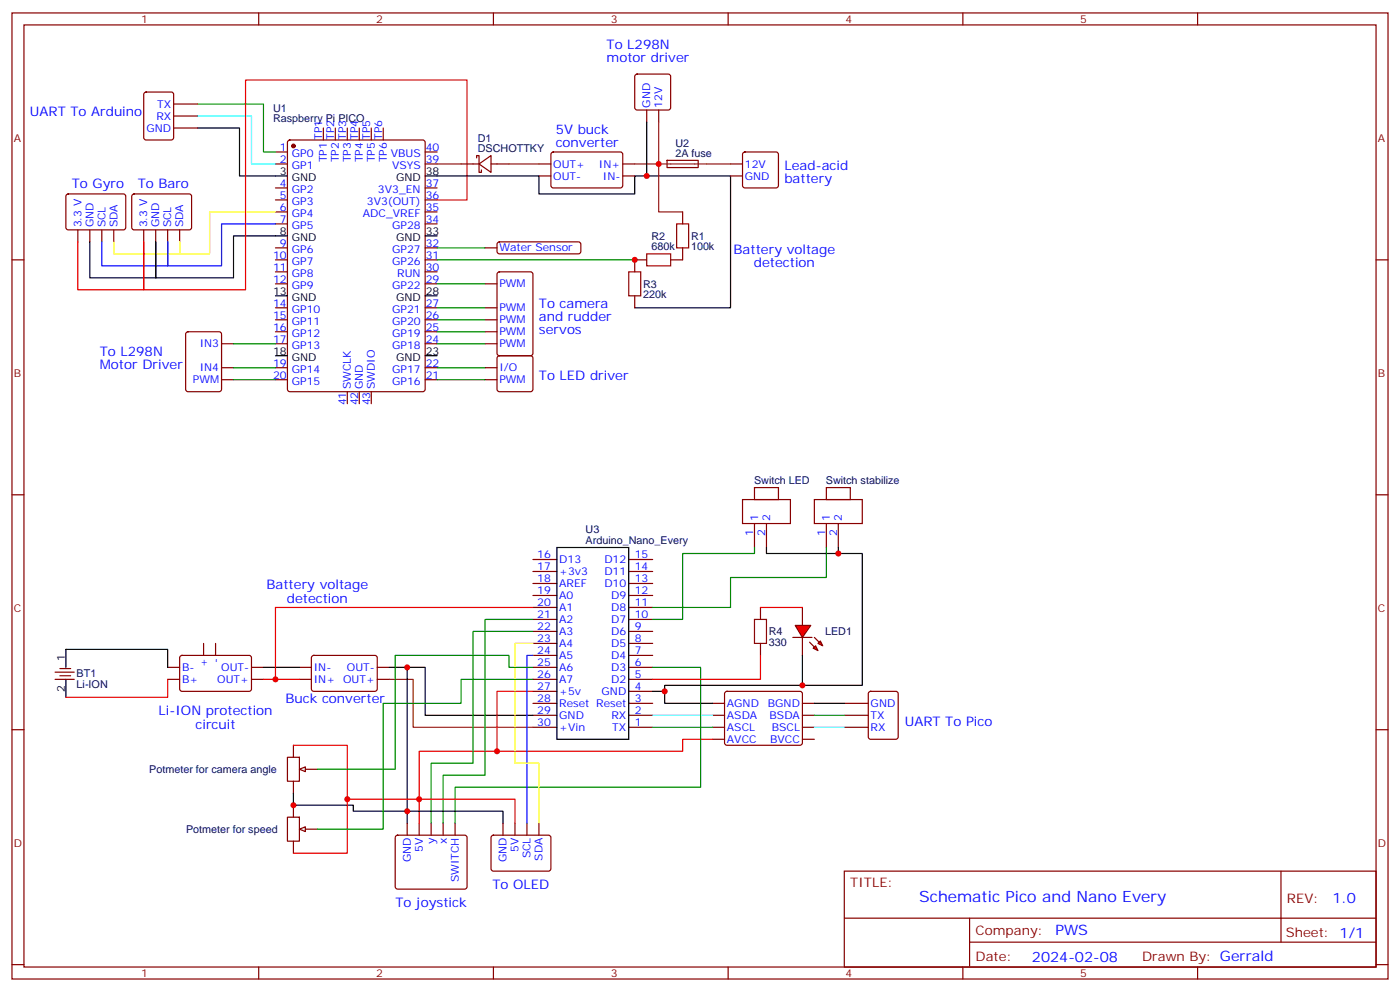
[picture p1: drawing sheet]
<svg xmlns="http://www.w3.org/2000/svg" width="412mm" height="292mm" viewBox="0 0 412 292" stroke-linecap="round" stroke-linejoin="round" font-family="sans-serif">
<g fill="none" stroke="#870000" stroke-width=".35">
<path d="M3.5 3.8h405.4v284.3h-405.4zM7.1 7.3h398.2v277.3h-398.2zM76.2 3.8v3.5M145.3 3.8v3.5M214.5 3.8v3.5M283.6 3.8v3.5M352.8 3.8v3.5M42.6 27.3l.4-.2h7.4l.7 .4 .1 13-.5 .6-7.7 .1-.6-.5-.1-12.9zM51.2 30.6h7M51.2 34.1h7M51.2 37.7h7M95.2 37.7v3.5"/>
<path d="M98.8 37.7v3.5M102.3 37.7v3.5M105.8 37.7v3.5M109.4 37.7v3.5M112.9 37.7v3.5M187.2 22l.5-.2h9.1l.5 .2 .3 .5v9.2l-.3 .5-.5 .2h-9.1l-.5-.2-.2-.5v-9.2zM190.5 32.4v3.5M194 32.4v3.5M19.6 57.3l.5-.2h16.5l.4 .7v9.4l-.7 .5-16.5-.1-.4-.6v-9.2zM39 57.3l.5-.2h16.5l.4 .7v9.4l-.7 .5-16.5-.1-.4-.6v-9.2zM81.1 44.7h3.6M81.1 48.3h3.6"/>
<path d="M81.1 55.3h3.6M81.1 58.8h3.6M84.9 41.4l.5-.2h39.1l.7 .4v73l-.4 .6-39.4 .1-.7-.5v-72.9zM125.2 44.7h3.6M125.2 48.3h3.6M125.2 55.3h3.6M125.2 58.8h3.6M135.8 48.3h5.3M140.4 46.5v-.7h.7v4.9h.7v-.7M141.1 48.3l3.5-2.5v4.9zM144.6 48.3h5.3M158.7 48.3h3.6"/>
<path d="M158.7 51.8h3.6M162.5 44.9l.5-.2 20 .1 .4 .6v9.5l-.7 .4-20-.1-.4-.6v-9.2zM183.4 48.3h3.6M183.4 51.8h3.6M196.5 47.2h9.1l.1 2.1h-9.2zM215.2 48.3h3.5M215.2 51.8h3.5M219 44.9l.4-.2h9.2l.5 .2 .2 .5v9.2l-.2 .5-.5 .2h-9.2l-.5-.2-.2-.5v-9.2zM3.5 76.5h3.6M22.9 67.7v3.5M26.5 67.7v3.5M30 67.7v3.5"/>
<path d="M33.5 67.7v3.5M42.3 67.7v3.5M45.9 67.7v3.5M49.4 67.7v3.5M52.9 67.7v3.5M81.1 76.5h3.6M81.1 62.4h3.6M81.1 65.9h3.6M81.1 73h3.6M125.2 76.5h3.6M125.2 62.4h3.6M125.2 65.9h3.6"/>
<path d="M125.2 73h3.6M142.9 73h3.5M146.6 71.4l.5-.2h23.3l.6 .4 .1 2.4-.2 .5-.5 .2h-23.3l-.5-.2-.2-.5v-2.1zM190.5 76.5h-3.5v3.5M201.1 73v3.5h-3.5M201.1 62.4v3.5M405.3 76.5h3.6M54.9 97.9l.5-.3h9.2l.6 .5 .1 16.5-.5 .6-9.4 .1-.7-.5v-16.4zM81.1 80h3.6M81.1 83.5h3.6M81.1 90.6h3.6M81.1 94.1h3.6"/>
<path d="M81.1 97.6h3.6M125.2 80h3.6M125.2 83.5h3.6M125.2 90.6h3.6M125.2 94.1h3.6M125.2 97.6h3.6M142.9 83.5h3.5M142.9 90.6h3.5M142.9 94.1h3.5M142.9 97.6h3.5M146.6 80.2l.5-.2h9.2l.6 .4 .1 23.6-.5 .6-9.4 .1-.6-.5-.1-23.5zM187 87.1v3.5"/>
<path d="M65.3 101.2h3.5M65.3 108.2h3.5M65.3 111.8h3.5M81.1 101.2h3.6M81.1 108.2h3.6M81.1 111.8h3.6M102.3 115.3v3.5M105.8 115.3v3.5M109.4 115.3v3.5M125.2 101.2h3.6M125.2 108.2h3.6M125.2 111.8h3.6"/>
<path d="M142.9 101.2h3.5M142.9 108.2h3.5M142.9 111.8h3.5M146.6 104.9l.5-.2h9.2l.5 .2 .2 .5v9.2l-.2 .5-.5 .2h-9.2l-.5-.2-.2-.5v-9.2zM3.5 145.6h3.6M405.3 145.6h3.6M157 178.8h7M157 175.3h7M157 171.7h7M157 168.2h7M157 164.7h7M185.2 178.8h7.1"/>
<path d="M185.2 175.3h7.1M185.2 171.7h7.1M185.2 168.2h7.1M185.2 164.7h7.1M16.2 200h5.7M16.2 197.8h5.7M17.6 196.8h3.2M17.6 198.9h3.2M49.4 200h3.5M49.4 196.4h3.5M53.2 193.1l.4-.2 20.1 .1 .4 .6-.1 9.5-.6 .4-20.1-.1-.4-.6v-9.2zM60 189.4v3.5"/>
<path d="M63.5 189.4v3.5M74.1 200h3.5M74.1 196.4h3.5M88.2 200h3.5M88.2 196.4h3.5M92 193.1l.4-.2 18.3 .1 .4 .6v9.5l-.7 .4-18.2-.1-.5-.6v-9.2zM111.1 200h3.6M111.1 196.4h3.6M157 200h7M157 196.4h7M157 192.9h7M157 189.4h7"/>
<path d="M157 185.8h7M157 182.3h7M185.2 200h7.1M185.2 196.4h7.1M185.2 192.9h7.1M185.2 189.4h7.1M185.2 185.8h7.1M185.2 182.3h7.1M3.5 214.8h3.6M86.4 219.4v3.5M157 214.1h7M157 210.5h7"/>
<path d="M157 207h7M157 203.5h7M185.2 214.1h7.1M185.2 210.5h7.1M185.2 207h7.1M185.2 203.5h7.1M209.9 214.1h3.5M209.9 210.5h3.5M209.9 207h3.5M209.9 217.6h3.5M213.7 203.7l.4-.2h21.8l.5 .7-.1 14.7-.6 .5-21.8-.1-.5-.6v-14.5zM236.4 214.1h3.5"/>
<path d="M236.4 210.5h3.5M236.4 207h3.5M236.4 217.6h3.5M248.7 214.1h7.1M248.7 210.5h7.1M248.7 207h7.1M256 203.7l.5-.2h7.4l.6 .4 .1 13-.5 .6-7.6 .1-.7-.5v-12.9zM405.3 214.8h3.6M84.7 222.9h3.5v7h-3.5zM86.4 229.9v3.6M90 226.4h3.5M116.7 246l.4-.2h19.8l.5 .2 .2 .5-.1 14.8-.6 .4-20.1-.1-.4-.6v-14.5z"/>
<path d="M119.9 242.3v3.5M123.5 242.3v3.5M127 242.3v3.5M130.5 242.3v3.5M134.1 242.3v3.5M144.9 246l.4-.2 16.5 .1 .5 .6-.1 9.5-.6 .4-16.5-.1-.5-.6v-9.2zM148.2 242.3v3.5M151.7 242.3v3.5M155.2 242.3v3.5M158.7 242.3v3.5M248.7 256.4h156.6v28.2h-156.6zM377.3 256.4v20.9"/>
<path d="M248.7 270.2h156.5M285.6 277.3h119.6M285.6 270.2v14.2M3.5 283.9h3.6M76.2 284.6v3.5M145.3 284.6v3.5M214.5 284.6v3.5M283.6 284.6v3.5M352.8 284.6v3.5M405.3 283.9h3.6"/>
</g>
<circle cx="86.4" cy="43" r=".53" fill="#870000" stroke="#870000" stroke-width=".35"/>
<g fill="none" stroke="#000" stroke-width=".35">
<path d="M58.2 37.7h12.4v14.1h14.1M190.5 35.9v15.9M125.2 51.8h33.5v5.3h28.3v-5.3h28.2v38.8h-28.2M84.7 69.4h-15.9v12.4h-22.9v-10.6v10.6h-19.4v-10.6M125.2 69.4h3.6M81.1 87.1h3.6M125.2 87.1h3.6M81.1 104.7h3.6M125.2 104.7h3.6M164 161.1h21.2v56.5h-21.2zM19.4 196.4v-5.3h30v5.3M19.4 200v5.2"/>
<path d="M77.6 196.4h10.6M114.7 196.4h10.5v14.1h31.8M119.9 196.4v45.9M192.3 203.5h3.5v3.5h14.1M239.9 207h8.8M119.9 238.8h28.3v3.5"/>
</g>
<path d="M58.2 34.1h15.9v14.2h7M192.3 210.5h17.6M239.9 214.1h8.8" fill="none" stroke="#0ff" stroke-width=".35"/>
<path d="M58.2 30.6h19.4v14.1h3.5M192.3 214.1h17.6M239.9 210.5h8.8" fill="none" stroke="#0c0" stroke-width=".35"/>
<path d="M81.1 62.4h-19.4v12.3h-8.8v-3.5v3.5h-19.4v-3.5M157 189.4h-5.3v35.2h7v17.7" fill="none" stroke="#ff0" stroke-width=".35"/>
<path d="M81.1 65.9h-15.8v12.3h-15.9v-7v7h-19.4v-7M157 192.9h-1.8v49.4" fill="none" stroke="#00f" stroke-width=".35"/>
<path d="M128.8 58.8h8.8v-35.2h-65.3v61.7h-30v-14.1v14.1h-19.4v-14.1M157 178.8h-75.9v21.2M49.4 200v5.2h-30M77.6 200h10.6M157 203.5h-10.6v17.6h54.7v-3.5h8.8M123.5 235.2h28.2v7.1M146.4 221.1h-22.9v21.2" fill="none" stroke="#f00" stroke-width=".35"/>
<g fill="none" stroke="#008700" stroke-width=".35">
<path d="M128.8 76.5h58.2M128.8 73h14.1M128.8 83.5h14.1M128.8 90.6h14.1M128.8 94.1h14.1M128.8 97.6h14.1M68.8 111.8h12.3M68.8 108.2h12.3M68.8 101.2h12.3M128.8 111.8h14.1M128.8 108.2h14.1M128.8 101.2h14.1"/>
<path d="M157 185.8h-17.7v38.8h-12.3v17.7M157 182.3h-14.1v45.9h-12.4v14.1M192.3 196.4h14.1v35.3h-72.3v10.6"/>
</g>
<path d="M194 35.9v12.4M128.8 48.3h7M149.9 48.3h8.8M187 48.3h7v14.1h7.1M208.1 48.3h7.1M114.7 200h7v14.1h35.3" fill="none" stroke="#930" stroke-width=".35"/>
<path d="M194 48.3h14.1" fill="none" stroke="#8c2424" stroke-width=".35"/>
<path d="M190.5 74.7h7.1v3.5h-7.1zM199.3 65.9h3.5v7.1h-3.5zM185.2 80h3.5v7.1h-3.5z" fill="none" stroke="#a10000" stroke-width=".35"/>
<path d="M88.2 226.4l1.8-.7v1.4z" fill="#f0f0f0" stroke="#870000" stroke-width=".35"/>
<path d="M86.4 237v3.5M84.7 240.5h3.5v7.1h-3.5zM86.4 247.6v3.5M90 244.1h3.5" fill="none" stroke="#870000" stroke-width=".35"/>
<path d="M88.2 244.1l1.8-.8v1.5z" fill="#f0f0f0" stroke="#870000" stroke-width=".35"/>
<path d="M86.4 233.5v3.5h17.7v1.8h15.8" fill="none" stroke="#000" stroke-width=".35"/>
<path d="M86.4 219.4h15.9v31.7h-15.9M102.3 235.2h21.2" fill="none" stroke="#f00" stroke-width=".35"/>
<path d="M157 196.4h-7.1v-3.5h-33.5v33.5h-22.9M157 200h-21.2v7h-22.9v37.1h-19.4" fill="none" stroke="#008700" stroke-width=".35"/>
<path d="M222.2 182.3h3.6v7.1h-3.6z" fill="none" stroke="#a10000" stroke-width=".35"/>
<path d="M224 178.8v3.5M224 189.4v3.5" fill="none" stroke="#870000" stroke-width=".35"/>
<g fill="#f00" stroke="#870000" stroke-width=".35">
<path d="M234.2 184.1h4.6l-2.4 3.5z"/>
<path d="M233.5 187.6h5.7z"/>
</g>
<g fill="#870000" stroke="#870000" stroke-width=".35">
<path d="M239.9 187.6l1.4 1.4z"/>
<path d="M238.5 189l1.4 1.4z"/>
</g>
<g fill="#f00" stroke="#870000" stroke-width=".35">
<path d="M241.7 188.7l.7 1.4-1.5-.7z"/>
<path d="M239.5 190.8l.7-.7 .7 1.4z"/>
</g>
<path d="M218.7 147h14.1v7.1h-14.1zM222.2 143.5h7.1v3.5h-7.1zM222.2 154.1v7M225.8 154.1v7M239.9 147h14.1v7.1h-14.1zM243.4 143.5h7.1v3.5h-7.1zM243.4 154.1v7M246.9 154.1v7M236.4 178.8v5.3M236.4 187.6v5.3" fill="none" stroke="#870000" stroke-width=".35"/>
<path d="M224 178.8h12.4M224 192.9v7.1h-31.7" fill="none" stroke="#f00" stroke-width=".35"/>
<path d="M225.8 161.1v1.8h21.1M246.9 161.1v1.8h7.1v38.8h-17.6M236.4 192.9v8.8h-40.6v1.8" fill="none" stroke="#000" stroke-width=".35"/>
<path d="M222.2 161.1v1.8h-21.1v19.4h-8.8M243.4 161.1v8.9h-28.2v8.8h-22.9" fill="none" stroke="#008700" stroke-width=".35"/>
<g fill="#c00">
<circle cx="194" cy="48.3" r=".88"/>
<circle cx="187" cy="76.5" r=".88"/>
<circle cx="190.5" cy="51.8" r=".88"/>
<circle cx="81.1" cy="200" r=".88"/>
<circle cx="119.9" cy="196.4" r=".88"/>
<circle cx="119.9" cy="238.8" r=".88"/>
<circle cx="123.5" cy="235.2" r=".88"/>
<circle cx="146.4" cy="221.1" r=".88"/>
<circle cx="86.4" cy="237" r=".88"/>
<circle cx="102.3" cy="235.2" r=".88"/>
<circle cx="195.8" cy="203.5" r=".88"/>
<circle cx="236.4" cy="201.7" r=".88"/>
<circle cx="246.9" cy="162.9" r=".88"/>
</g>
<text font-size="4.6" fill="#00f" x="270.8" y="265.4">Schematic Pico and Nano Every</text>
<g font-size="4.2" fill="#00f">
<text x="392.5" y="265.7">1.0</text>
<text x="310.9" y="275.2">PWS</text>
<text x="304" y="283">2024-02-08</text>
</g>
<g font-size="3.9" fill="#00f">
<text x="178.7" y="14.4">To L298N</text>
<text x="178.7" y="18.2">motor driver</text>
<text x="8.8" y="34.1">UART To Arduino</text>
<text x="163.7" y="39.4">5V buck</text>
<text x="163.7" y="43.3">converter</text>
<text x="231.1" y="50">Lead-acid</text>
<text x="231.1" y="53.9">battery</text>
<text x="21.2" y="55.3">To Gyro</text>
<text x="40.6" y="55.3">To Baro</text>
<text x="216.1" y="74.7">Battery voltage</text>
<text x="222.1" y="78.6">detection</text>
<text x="158.7" y="90.6">To camera</text>
<text x="158.7" y="94.5">and rudder</text>
<text x="158.7" y="98.4">servos</text>
<text x="29.4" y="104.7">To L298N</text>
<text x="29.4" y="108.6">Motor Driver</text>
<text x="158.7" y="111.8">To LED driver</text>
<text x="78.5" y="173.5">Battery voltage</text>
<text x="84.5" y="177.4">detection</text>
<text x="84.1" y="207">Buck converter</text>
<text x="46.7" y="210.5">Li-ION protection</text>
<text x="57.6" y="214.4">circuit</text>
<text x="266.5" y="213.5">UART To Pico</text>
<text x="145.1" y="261.7">To OLED</text>
<text x="116.5" y="267">To joystick</text>
</g>
<g font-size="3.9" fill="#800">
<text x="250.5" y="261">TITLE:</text>
<text x="379.1" y="265.7">REV:</text>
<text x="287.4" y="275.2">Company:</text>
<text x="378.7" y="275.8">Sheet: 1/1</text>
<text x="287.4" y="282.9">Date:</text>
<text x="336.4" y="282.9">Drawn By: Gerrald</text>
</g>
<g font-size="3.2" fill="#800">
<text x="41.6" y="6.8">1</text>
<text x="110.8" y="6.8">2</text>
<text x="179.9" y="6.8">3</text>
<text x="249.1" y="6.8">4</text>
<text x="318.2" y="6.8">5</text>
<text x="4.1" y="41.9">A</text>
<text x="405.9" y="41.9">A</text>
<text x="4.1" y="111.1">B</text>
<text x="405.9" y="111.1">B</text>
<text x="4.1" y="180.2">C</text>
<text x="405.9" y="180.2">C</text>
<text x="4.1" y="249.3">D</text>
<text x="405.9" y="249.3">D</text>
<text x="41.6" y="287.6">1</text>
<text x="110.8" y="287.6">2</text>
<text x="179.9" y="287.6">3</text>
<text x="249.1" y="287.6">4</text>
<text x="318.2" y="287.6">5</text>
</g>
<g font-size="3.2" fill="#00f">
<text x="46.1" y="35.2">RX</text>
<text x="46.3" y="31.7">TX</text>
<text x="191.6" y="31.7" transform="rotate(-90 191.6 31.7)">GND</text>
<text x="195.1" y="31.7" transform="rotate(-90 195.1 31.7)">12V</text>
<text x="43.2" y="38.7">GND</text>
<text x="94.9" y="41.2" transform="rotate(-90 94.9 41.2)">TP1</text>
<text x="98.4" y="41.2" transform="rotate(-90 98.4 41.2)">TP2</text>
<text x="102" y="41.2" transform="rotate(-90 102 41.2)">TP3</text>
<text x="105.5" y="41.2" transform="rotate(-90 105.5 41.2)">TP4</text>
<text x="109" y="41.2" transform="rotate(-90 109 41.2)">TP5</text>
<text x="112.5" y="41.2" transform="rotate(-90 112.5 41.2)">TP6</text>
<text x="82.5" y="44.4">1</text>
<text x="82.5" y="47.9">2</text>
<text x="86" y="46.1">GP0</text>
<text x="96.3" y="47.8" transform="rotate(-90 96.3 47.8)">TP1</text>
<text x="99.8" y="47.8" transform="rotate(-90 99.8 47.8)">TP2</text>
<text x="103.4" y="47.8" transform="rotate(-90 103.4 47.8)">TP3</text>
<text x="106.9" y="47.8" transform="rotate(-90 106.9 47.8)">TP4</text>
<text x="110.4" y="47.8" transform="rotate(-90 110.4 47.8)">TP5</text>
<text x="113.9" y="47.8" transform="rotate(-90 113.9 47.8)">TP6</text>
<text x="115.1" y="46.1">VBUS</text>
<text x="125.4" y="47.9">39</text>
<text x="125.4" y="44.4">40</text>
<text x="86" y="49.7">GP1</text>
<text x="115.5" y="49.7">VSYS</text>
<text x="163" y="49.3">OUT+</text>
<text x="163" y="52.8">OUT-</text>
<text x="176.4" y="49.3">IN+</text>
<text x="177.6" y="52.8">IN-</text>
<text x="219.4" y="49.3">12V</text>
<text x="219.4" y="52.8">GND</text>
<text x="82.5" y="55">4</text>
<text x="82.5" y="58.5">5</text>
<text x="86" y="56.7">GP2</text>
<text x="111.3" y="56.7">3V3_EN</text>
<text x="125.4" y="58.5">36</text>
<text x="125.4" y="55">37</text>
<text x="82.5" y="62">6</text>
<text x="82.5" y="65.5">7</text>
<text x="86" y="60.3">GP3</text>
<text x="86" y="63.8">GP4</text>
<text x="106.9" y="63.8">ADC_VREF</text>
<text x="108.1" y="60.3">3V3(OUT)</text>
<text x="125.4" y="65.5">34</text>
<text x="125.4" y="62">35</text>
<text x="24" y="67" transform="rotate(-90 24 67)">3.3 V</text>
<text x="27.5" y="67" transform="rotate(-90 27.5 67)">GND</text>
<text x="31" y="67" transform="rotate(-90 31 67)">SCL</text>
<text x="34.6" y="67" transform="rotate(-90 34.6 67)">SDA</text>
<text x="43.4" y="67" transform="rotate(-90 43.4 67)">3.3 V</text>
<text x="46.9" y="67" transform="rotate(-90 46.9 67)">GND</text>
<text x="50.4" y="67" transform="rotate(-90 50.4 67)">SCL</text>
<text x="54" y="67" transform="rotate(-90 54 67)">SDA</text>
<text x="86" y="67.3">GP5</text>
<text x="115.5" y="67.3">GP28</text>
<text x="80.5" y="76.1">10</text>
<text x="82.5" y="72.6">9</text>
<text x="86" y="74.4">GP6</text>
<text x="86" y="77.9">GP7</text>
<text x="115.5" y="77.9">GP26</text>
<text x="115.5" y="74.4">GP27</text>
<text x="125.4" y="76.1">31</text>
<text x="125.4" y="72.6">32</text>
<text x="147.1" y="74">Water Sensor</text>
<text x="80.5" y="79.7">11</text>
<text x="80.5" y="83.2">12</text>
<text x="86" y="81.4">GP8</text>
<text x="117" y="81.4">RUN</text>
<text x="125.4" y="83.2">29</text>
<text x="125.4" y="79.7">30</text>
<text x="86" y="84.9">GP9</text>
<text x="115.5" y="84.9">GP22</text>
<text x="147.1" y="84.6">PWM</text>
<text x="80.5" y="90.2">14</text>
<text x="80.5" y="93.8">15</text>
<text x="86" y="92">GP10</text>
<text x="86" y="95.5">GP11</text>
<text x="115.5" y="95.5">GP20</text>
<text x="115.5" y="92">GP21</text>
<text x="125.4" y="93.8">26</text>
<text x="125.4" y="90.2">27</text>
<text x="147.1" y="95.2">PWM</text>
<text x="147.1" y="91.7">PWM</text>
<text x="80.5" y="97.3">16</text>
<text x="80.5" y="100.8">17</text>
<text x="86" y="99.1">GP12</text>
<text x="115.5" y="99.1">GP19</text>
<text x="125.4" y="100.8">24</text>
<text x="125.4" y="97.3">25</text>
<text x="147.1" y="98.7">PWM</text>
<text x="58.8" y="102.2">IN3</text>
<text x="80.5" y="107.9">19</text>
<text x="86" y="102.6">GP13</text>
<text x="115.5" y="102.6">GP18</text>
<text x="125.4" y="107.9">22</text>
<text x="147.1" y="102.2">PWM</text>
<text x="56.8" y="112.8">PWM</text>
<text x="58.8" y="109.3">IN4</text>
<text x="80.5" y="111.4">20</text>
<text x="86" y="109.6">GP14</text>
<text x="86" y="113.2">GP15</text>
<text x="115.5" y="113.2">GP16</text>
<text x="115.5" y="109.6">GP17</text>
<text x="125.4" y="111.4">21</text>
<text x="147.1" y="109.3">I/O</text>
<text x="147.1" y="112.8">PWM</text>
<text x="102" y="119.3" transform="rotate(-90 102 119.3)">41</text>
<text x="103.4" y="114.6" transform="rotate(-90 103.4 114.6)">SWCLK</text>
<text x="105.5" y="119.3" transform="rotate(-90 105.5 119.3)">42</text>
<text x="106.9" y="114.6" transform="rotate(-90 106.9 114.6)">GND</text>
<text x="109" y="119.3" transform="rotate(-90 109 119.3)">43</text>
<text x="110.4" y="114.6" transform="rotate(-90 110.4 114.6)">SWDIO</text>
<text x="223.3" y="153.4" transform="rotate(-90 223.3 153.4)">1</text>
<text x="226.8" y="153.4" transform="rotate(-90 226.8 153.4)">2</text>
<text x="244.5" y="153.4" transform="rotate(-90 244.5 153.4)">1</text>
<text x="248" y="153.4" transform="rotate(-90 248 153.4)">2</text>
<text x="221.9" y="157.9" transform="rotate(-90 221.9 157.9)">1</text>
<text x="225.4" y="157.9" transform="rotate(-90 225.4 157.9)">2</text>
<text x="243.1" y="157.9" transform="rotate(-90 243.1 157.9)">1</text>
<text x="246.6" y="157.9" transform="rotate(-90 246.6 157.9)">2</text>
<text x="158.2" y="164.3">16</text>
<text x="158.2" y="167.9">17</text>
<text x="164.7" y="165.7">D13</text>
<text x="178" y="165.7">D12</text>
<text x="187" y="167.9">14</text>
<text x="187" y="164.3">15</text>
<text x="158.2" y="171.4">18</text>
<text x="164.7" y="169.3">+3v3</text>
<text x="164.7" y="172.8">AREF</text>
<text x="178" y="172.8">D10</text>
<text x="178" y="169.3">D11</text>
<text x="187" y="171.4">13</text>
<text x="158.2" y="174.9">19</text>
<text x="158.2" y="178.4">20</text>
<text x="164.7" y="176.3">A0</text>
<text x="164.7" y="179.8">A1</text>
<text x="180" y="179.8">D8</text>
<text x="180" y="176.3">D9</text>
<text x="187" y="178.4">11</text>
<text x="187" y="174.9">12</text>
<text x="158.2" y="182">21</text>
<text x="158.2" y="185.5">22</text>
<text x="164.7" y="183.4">A2</text>
<text x="180" y="183.4">D7</text>
<text x="187" y="185.5">9</text>
<text x="187" y="182">10</text>
<text x="158.2" y="189">23</text>
<text x="164.7" y="186.9">A3</text>
<text x="164.7" y="190.4">A4</text>
<text x="180" y="190.4">D5</text>
<text x="180" y="186.9">D6</text>
<text x="187" y="189">8</text>
<text x="53.6" y="197.5">B-</text>
<text x="61" y="196.2" transform="rotate(-90 61 196.2)">+</text>
<text x="64.6" y="195" transform="rotate(-90 64.6 195)">-</text>
<text x="65.2" y="197.5">OUT-</text>
<text x="92.4" y="197.5">IN-</text>
<text x="102.2" y="197.5">OUT-</text>
<text x="158.2" y="192.5">24</text>
<text x="158.2" y="196.1">25</text>
<text x="164.7" y="194">A5</text>
<text x="164.7" y="197.5">A6</text>
<text x="180" y="197.5">D3</text>
<text x="180" y="194">D4</text>
<text x="187" y="196.1">6</text>
<text x="187" y="192.5">7</text>
<text x="53.6" y="201">B+</text>
<text x="64" y="201">OUT+</text>
<text x="92.4" y="201">IN+</text>
<text x="101" y="201">OUT+</text>
<text x="158.2" y="199.6">26</text>
<text x="158.2" y="203.1">27</text>
<text x="164.7" y="201">A7</text>
<text x="180" y="201">D2</text>
<text x="187" y="203.1">4</text>
<text x="187" y="199.6">5</text>
<text x="158.2" y="206.7">28</text>
<text x="164.7" y="204.5">+5v</text>
<text x="164.7" y="208.1">Reset Reset</text>
<text x="177.2" y="204.5">GND</text>
<text x="187" y="206.7">3</text>
<text x="214.1" y="208.1">AGND</text>
<text x="226.2" y="208.1">BGND</text>
<text x="256.5" y="208.1">GND</text>
<text x="158.2" y="210.2">29</text>
<text x="158.2" y="213.7">30</text>
<text x="164.7" y="211.6">GND</text>
<text x="164.7" y="215.1">+Vin</text>
<text x="180.1" y="211.6">RX</text>
<text x="180.4" y="215.1">TX</text>
<text x="187" y="213.7">1</text>
<text x="187" y="210.2">2</text>
<text x="214.1" y="211.6">ASDA</text>
<text x="214.1" y="215.1">ASCL</text>
<text x="226.7" y="211.6">BSDA</text>
<text x="227.3" y="215.1">BSCL</text>
<text x="256.5" y="211.6">TX</text>
<text x="256.5" y="215.1">RX</text>
<text x="214.1" y="218.7">AVCC</text>
<text x="226.9" y="218.7">BVCC</text>
<text x="124.5" y="250.7" transform="rotate(-90 124.5 250.7)">5V</text>
<text x="128.1" y="248.4" transform="rotate(-90 128.1 248.4)">y</text>
<text x="131.6" y="248.4" transform="rotate(-90 131.6 248.4)">x</text>
<text x="152.8" y="250.7" transform="rotate(-90 152.8 250.7)">5V</text>
<text x="121" y="253.8" transform="rotate(-90 121 253.8)">GND</text>
<text x="149.2" y="253.8" transform="rotate(-90 149.2 253.8)">GND</text>
<text x="156.3" y="252.7" transform="rotate(-90 156.3 252.7)">SCL</text>
<text x="159.8" y="253.3" transform="rotate(-90 159.8 253.3)">SDA</text>
<text x="135.1" y="259.7" transform="rotate(-90 135.1 259.7)">SWITCH</text>
</g>
<g font-size="3.2" fill="#000080">
<text x="80.4" y="35.9">Raspberry Pi PICO</text>
<text x="80.4" y="33">U1</text>
<text x="140.8" y="41.8">D1</text>
<text x="140.8" y="44.7">DSCHOTTKY</text>
<text x="199" y="46.1">2A fuse</text>
<text x="199" y="43.2">U2</text>
<text x="191.9" y="70.7">R2</text>
<text x="203.6" y="70.6">R1</text>
<text x="191.9" y="73.7">680k</text>
<text x="203.6" y="73.5">100k</text>
<text x="189.4" y="87.7">220k</text>
<text x="189.4" y="84.7">R3</text>
<text x="222.1" y="142.5">Switch LED</text>
<text x="243.3" y="142.5">Switch stabilize</text>
<text x="172.5" y="160.1">Arduino_Nano_Every</text>
<text x="172.5" y="156.9">U3</text>
<text x="226.5" y="190.2">330</text>
<text x="226.5" y="187">R4</text>
<text x="243.1" y="187">LED1</text>
<text x="22.6" y="202.6">Li-ION</text>
<text x="22.6" y="199.3">BT1</text>
<text x="44" y="227.6">Potmeter for camera angle</text>
<text x="54.8" y="245.2">Potmeter for speed</text>
</g>
<g font-size="3.2">
<text x="82.5" y="51.4">3</text>
<text x="86" y="53.2">GND</text>
<text x="116.6" y="53.2">GND</text>
<text x="125.4" y="51.4">38</text>
<text x="82.5" y="69.1">8</text>
<text x="86" y="70.8">GND</text>
<text x="116.6" y="70.8">GND</text>
<text x="125.4" y="69.1">33</text>
<text x="80.5" y="86.7">13</text>
<text x="86" y="88.5">GND</text>
<text x="116.6" y="88.5">GND</text>
<text x="125.4" y="86.7">28</text>
<text x="80.5" y="104.4">18</text>
<text x="86" y="106.1">GND</text>
<text x="116.6" y="106.1">GND</text>
<text x="125.4" y="104.4">23</text>
<text x="19" y="194.7" transform="rotate(-90 19 194.7)">1</text>
<text x="19" y="203.7" transform="rotate(-90 19 203.7)">2</text>
</g>
</svg>
